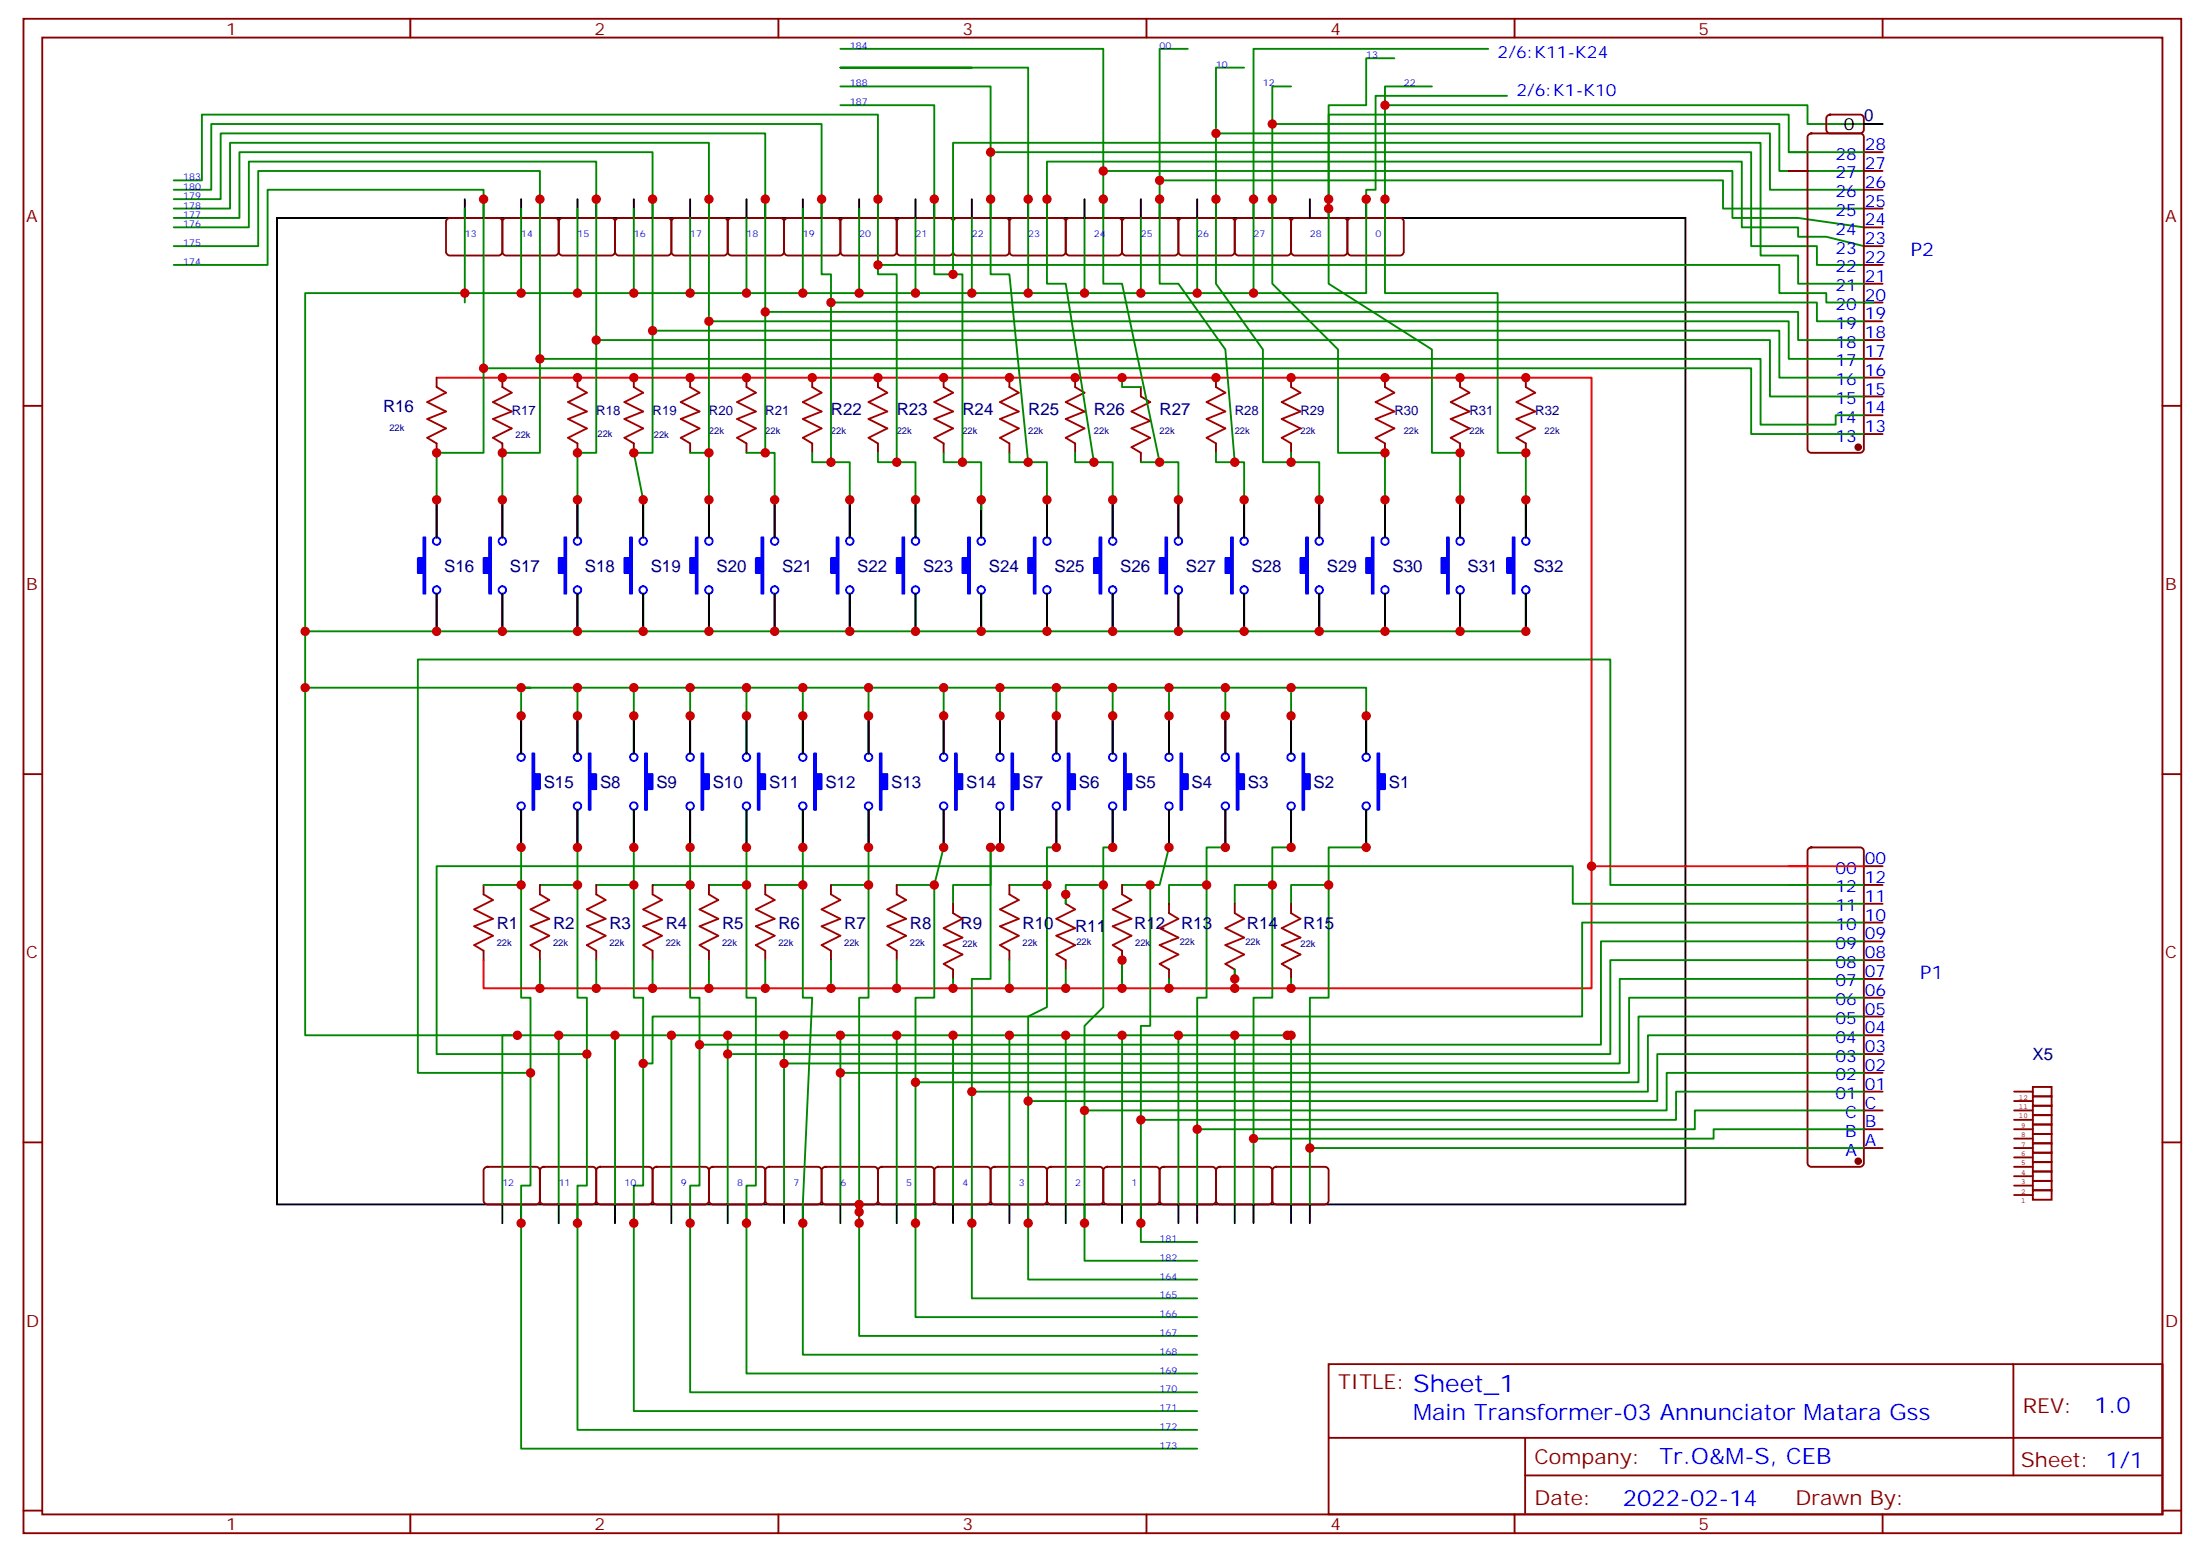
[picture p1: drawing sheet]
<svg xmlns="http://www.w3.org/2000/svg" width="413mm" height="291mm" viewBox="0 0 413 291" stroke-linecap="round" stroke-linejoin="round" font-family="sans-serif">
<g fill="none" stroke="#870000" stroke-width=".35">
<path d="M4.4 3.5h405.4v284.4h-405.4zM7.9 7.1h398.3v277.2h-398.3zM77.1 3.5v3.6M146.2 3.5v3.6M215.4 3.5v3.6M284.5 3.5v3.6M353.7 3.5v3.6M336 32.1h3.5M336 28.6h3.5M339.8 25.3l.5-.3h9.1a.71 .71 0 0 1 .7 .8v58.5a.76 .76 0 0 1-.7 .7h-9.1a.76 .76 0 0 1-.8-.7v-58.5zM343.3 21.7l.5-.2h5.6a.71 .71 0 0 1 .7 .7v2.1a.76 .76 0 0 1-.7 .7h-5.6a.76 .76 0 0 1-.7-.7v-2.1zM350.1 39.2h3.6"/>
<path d="M350.1 35.6h3.6M350.1 32.1h3.6M350.1 28.6h3.6M84 41.1l.5-.2h9.2a.71 .71 0 0 1 .7 .7v5.7a.76 .76 0 0 1-.7 .7h-9.2a.76 .76 0 0 1-.7-.7v-5.7zM94.6 41.1l.5-.2h9.1a.71 .71 0 0 1 .8 .7v5.7a.76 .76 0 0 1-.8 .7h-9.1a.76 .76 0 0 1-.7-.7v-5.7zM105.2 41.1l.5-.2h9.1a.71 .71 0 0 1 .7 .7v5.7a.76 .76 0 0 1-.7 .7h-9.1a.76 .76 0 0 1-.7-.7v-5.7zM115.8 41.1l.4-.2h9.2a.71 .71 0 0 1 .7 .7v5.7a.76 .76 0 0 1-.7 .7h-9.2a.76 .76 0 0 1-.7-.7v-5.7zM126.4 41.1l.4-.2h9.2a.71 .71 0 0 1 .7 .7v5.7a.76 .76 0 0 1-.7 .7h-9.2a.76 .76 0 0 1-.7-.7v-5.7zM136.9 41.1l.5-.2h9.2a.71 .71 0 0 1 .7 .7v5.7a.76 .76 0 0 1-.7 .7h-9.2a.76 .76 0 0 1-.7-.7v-5.7zM147.5 41.1l.5-.2h9.2a.71 .71 0 0 1 .7 .7v5.7a.76 .76 0 0 1-.7 .7h-9.2a.76 .76 0 0 1-.7-.7v-5.7zM158.1 41.1l.5-.2h9.1a.71 .71 0 0 1 .8 .7v5.7a.76 .76 0 0 1-.8 .7h-9.1a.76 .76 0 0 1-.7-.7v-5.7zM168.7 41.1l.5-.2h9.1a.71 .71 0 0 1 .7 .7v5.7a.76 .76 0 0 1-.7 .7h-9.1a.76 .76 0 0 1-.7-.7v-5.7z"/>
<path d="M179.3 41.1l.4-.2h9.2a.71 .71 0 0 1 .7 .7v5.7a.76 .76 0 0 1-.7 .7h-9.2a.76 .76 0 0 1-.7-.7v-5.7zM189.9 41.1l.4-.2h9.2a.71 .71 0 0 1 .7 .7v5.7a.76 .76 0 0 1-.7 .7h-9.2a.76 .76 0 0 1-.7-.7v-5.7zM200.4 41.1l.5-.2h9.2a.71 .71 0 0 1 .7 .7v5.7a.76 .76 0 0 1-.7 .7h-9.2a.76 .76 0 0 1-.7-.7v-5.7zM211 41.1l.5-.2h9.2a.71 .71 0 0 1 .7 .7v5.7a.76 .76 0 0 1-.7 .7h-9.2a.76 .76 0 0 1-.7-.7v-5.7zM221.6 41.1l.5-.2h9.1a.71 .71 0 0 1 .8 .7v5.7a.76 .76 0 0 1-.8 .7h-9.1a.76 .76 0 0 1-.7-.7v-5.7zM232.2 41.1l.5-.2h9.1a.71 .71 0 0 1 .7 .7v5.7a.76 .76 0 0 1-.7 .7h-9.1a.76 .76 0 0 1-.7-.7v-5.7zM242.8 41.1l.4-.2h9.2a.71 .71 0 0 1 .7 .7v5.7a.76 .76 0 0 1-.7 .7h-9.2a.76 .76 0 0 1-.7-.7v-5.7zM253.4 41.1l.4-.2h9.2a.71 .71 0 0 1 .7 .7v5.7a.76 .76 0 0 1-.7 .7h-9.2a.76 .76 0 0 1-.7-.7v-5.7zM350.1 56.8h3.6M350.1 53.3h3.6M350.1 49.7h3.6M350.1 46.2h3.6"/>
<path d="M350.1 42.7h3.6M4.4 76.2h3.5M82 70.9v1.8M94.4 70.9v1.8M108.5 70.9v1.8M119.1 70.9v1.8M129.6 70.9v1.8M140.2 70.9v1.8M152.6 70.9v1.8M164.9 70.9v1.8M177.3 70.9v1.8M189.6 70.9v1.8"/>
<path d="M202 70.9v1.8M214.3 72.7v1.7M228.4 70.9v1.8M242.5 70.9v1.8M260.2 70.9v1.8M274.3 70.9v1.8M286.6 70.9v1.8M350.1 78h3.6M350.1 74.4h3.6M350.1 70.9h3.6M350.1 67.4h3.6M350.1 63.9h3.6"/>
<path d="M350.1 60.3h3.6M406.2 76.2h3.6M82 83.3v1.7M94.4 83.3v1.7M108.5 83.3v1.7M119.1 83.3v1.7M129.6 83.3v1.7M140.2 83.3v1.7M152.6 83.3v1.7M164.9 83.3v1.7M177.3 83.3v1.7M189.6 83.3v1.7"/>
<path d="M202 83.3v1.7M214.3 85v1.8M228.4 83.3v1.7M242.5 83.3v1.7M260.2 83.3v1.7M274.3 83.3v1.7M286.6 83.3v1.7M350.1 81.5h3.6M4.4 145.3h3.5M339.8 159.3l.5-.2h9.1a.71 .71 0 0 1 .7 .7v58.6a.76 .76 0 0 1-.7 .7h-9.1a.76 .76 0 0 1-.8-.7v-58.6zM406.2 145.3h3.6M90.8 166.2v1.7"/>
<path d="M90.8 178.5v1.8M101.4 166.2v1.7M101.4 178.5v1.8M112 166.2v1.7M112 178.5v1.8M122.6 166.2v1.7M122.6 178.5v1.8M133.2 166.2v1.7M133.2 178.5v1.8M143.8 166.2v1.7M143.8 178.5v1.8M156.1 166.2v1.7"/>
<path d="M156.1 178.5v1.8M168.5 166.2v1.7M168.5 178.5v1.8M179 169.7v1.8M189.6 166.2v1.7M189.6 178.5v1.8M200.2 167.9v1.8M210.8 166.2v1.7M210.8 178.5v1.8M219.6 169.7v1.8M232 169.7v1.8M242.5 169.7v1.8"/>
<path d="M336 166.2h3.5M336 162.6h3.5M350.1 176.7h3.6M350.1 173.2h3.6M350.1 169.7h3.6M350.1 166.2h3.6M350.1 162.6h3.6M179 182v1.8M200.2 180.3v1.7M219.6 182v1.8M232 182v1.8M242.5 182v1.8"/>
<path d="M350.1 197.9h3.6M350.1 194.4h3.6M350.1 190.9h3.6M350.1 187.3h3.6M350.1 183.8h3.6M350.1 180.3h3.6M4.4 214.5h3.5M91.1 219.3l.4-.2h9.2a.71 .71 0 0 1 .7 .7v5.6a.76 .76 0 0 1-.7 .7h-9.2a.76 .76 0 0 1-.7-.7v-5.6zM101.7 219.3l.4-.2h9.2a.71 .71 0 0 1 .7 .7v5.6a.76 .76 0 0 1-.7 .7h-9.2a.76 .76 0 0 1-.7-.7v-5.6zM112.2 219.3l.5-.2h9.2a.71 .71 0 0 1 .7 .7v5.6a.76 .76 0 0 1-.7 .7h-9.2a.76 .76 0 0 1-.7-.7v-5.6zM122.8 219.3l.5-.2h9.2a.71 .71 0 0 1 .7 .7v5.6a.76 .76 0 0 1-.7 .7h-9.2a.76 .76 0 0 1-.7-.7v-5.6zM133.4 219.3l.5-.2h9.2a.71 .71 0 0 1 .7 .7v5.6a.76 .76 0 0 1-.7 .7h-9.2a.76 .76 0 0 1-.7-.7v-5.6z"/>
<path d="M144 219.3l.5-.2h9.1a.71 .71 0 0 1 .7 .7v5.6a.76 .76 0 0 1-.7 .7h-9.1a.76 .76 0 0 1-.7-.7v-5.6zM154.6 219.3l.4-.2h9.2a.71 .71 0 0 1 .7 .7v5.6a.76 .76 0 0 1-.7 .7h-9.2a.76 .76 0 0 1-.7-.7v-5.6zM165.2 219.3l.4-.2h9.2a.71 .71 0 0 1 .7 .7v5.6a.76 .76 0 0 1-.7 .7h-9.2a.76 .76 0 0 1-.7-.7v-5.6zM175.7 219.3l.5-.2h9.2a.71 .71 0 0 1 .7 .7v5.6a.76 .76 0 0 1-.7 .7h-9.2a.76 .76 0 0 1-.7-.7v-5.6zM186.3 219.3l.5-.2h9.2a.71 .71 0 0 1 .7 .7v5.6a.76 .76 0 0 1-.7 .7h-9.2a.76 .76 0 0 1-.7-.7v-5.6zM196.9 219.3l.5-.2h9.2a.71 .71 0 0 1 .7 .7v5.6a.76 .76 0 0 1-.7 .7h-9.2a.76 .76 0 0 1-.7-.7v-5.6zM207.5 219.3l.5-.2h9.1a.71 .71 0 0 1 .7 .7v5.6a.76 .76 0 0 1-.7 .7h-9.1a.76 .76 0 0 1-.7-.7v-5.6zM218.1 219.3l.4-.2h9.2a.71 .71 0 0 1 .7 .7v5.6a.76 .76 0 0 1-.7 .7h-9.2a.76 .76 0 0 1-.7-.7v-5.6zM228.7 219.3l.4-.2h9.2a.71 .71 0 0 1 .7 .7v5.6a.76 .76 0 0 1-.7 .7h-9.2a.76 .76 0 0 1-.7-.7v-5.6zM239.2 219.3l.5-.2h9.2a.71 .71 0 0 1 .7 .7v5.6a.76 .76 0 0 1-.7 .7h-9.2a.76 .76 0 0 1-.7-.7v-5.6zM350.1 215.5h3.6M350.1 212h3.6"/>
<path d="M350.1 208.5h3.6M350.1 205h3.6M350.1 201.4h3.6M406.2 214.5h3.6M249.6 256.1h156.6v28.2h-156.6zM378.2 256.1v20.9M249.6 270h156.5M286.5 277h119.6M286.5 270v14.1M4.4 283.6h3.5M77.1 284.3v3.6M146.2 284.3v3.6"/>
<path d="M215.4 284.3v3.6M284.5 284.3v3.6M353.7 284.3v3.6M406.2 283.6h3.6"/>
</g>
<g fill="none" stroke="#000" stroke-width=".35">
<path d="M87.3 37.4v3.5M90.8 37.4v3.5M97.9 37.4v3.5M101.4 37.4v3.5M108.5 37.4v3.5M112 37.4v3.5M119.1 37.4v3.5M122.6 37.4v3.5M129.6 37.4v3.5M133.2 37.4v3.5M140.2 37.4v3.5M143.8 37.4v3.5"/>
<path d="M150.8 37.4v3.5M154.3 37.4v3.5M161.4 37.4v3.5M164.9 37.4v3.5M172 37.4v3.5M175.5 37.4v3.5M182.6 37.4v3.5M186.1 37.4v3.5M193.1 37.4v3.5M196.7 37.4v3.5M203.7 37.4v3.5M207.3 37.4v3.5"/>
<path d="M214.3 37.4v3.5M217.8 37.4v3.5M224.9 37.4v3.5M228.4 37.4v3.5M235.5 37.4v3.5M239 37.4v3.5M246.1 37.4v3.5M249.6 37.4v3.5M256.6 37.4v3.5M260.2 37.4v3.5M350.1 23.3h3.6M52 40.9h264.6v185.2h-264.6z"/>
<path d="M82 93.8v7.1M94.4 93.8v7.1M108.5 93.8v7.1M120.8 93.8v7.1M133.2 93.8v7.1M145.5 93.8v7.1M159.6 93.8v7.1M172 93.8v7.1M184.3 93.8v7.1M196.7 93.8v7.1M209 93.8v7.1M221.4 93.8v7.1"/>
<path d="M233.7 93.8v7.1M247.8 93.8v7.1M260.2 93.8v7.1M274.3 93.8v7.1M286.6 93.8v7.1M82 111.5v7M94.4 111.5v7M108.5 111.5v7M120.8 111.5v7M133.2 111.5v7M145.5 111.5v7M159.6 111.5v7"/>
<path d="M172 111.5v7M184.3 111.5v7M196.7 111.5v7M209 111.5v7M221.4 111.5v7M233.7 111.5v7M247.8 111.5v7M260.2 111.5v7M274.3 111.5v7M286.6 111.5v7M97.9 134.4v7.1M108.5 134.4v7.1"/>
<path d="M119.1 134.4v7.1M129.6 134.4v7.1M140.2 134.4v7.1M150.8 134.4v7.1M163.2 134.4v7.1M177.3 134.4v7.1M187.9 134.4v7.1M198.4 134.4v7.1M209 134.4v7.1M219.6 134.4v7.1M230.2 134.4v7.1M242.5 134.4v7.1"/>
<path d="M256.6 134.4v7.1M97.9 152v7.1M108.5 152v7.1M119.1 152v7.1M129.6 152v7.1M140.2 152v7.1M150.8 152v7.1M163.2 152v7.1M177.3 152v7.1M187.9 152v7.1M198.4 152v7.1M209 152v7.1"/>
<path d="M219.6 152v7.1M230.2 152v7.1M242.5 152v7.1M256.6 152v7.1M94.4 226.1v3.6M97.9 226.1v3.6M105 226.1v3.6M108.5 226.1v3.6M115.5 226.1v3.6M119.1 226.1v3.6M126.1 226.1v3.6M129.6 226.1v3.6"/>
<path d="M136.7 226.1v3.6M140.2 226.1v3.6M147.3 226.1v3.6M150.8 226.1v3.6M157.9 226.1v3.6M161.4 226.1v3.6M168.5 226.1v3.6M172 226.1v3.6M179 226.1v3.6M182.6 226.1v3.6M189.6 226.1v3.6M193.1 226.1v3.6"/>
<path d="M200.2 226.1v3.6M203.7 226.1v3.6M210.8 226.1v3.6M214.3 226.1v3.6M221.4 226.1v3.6M224.9 226.1v3.6M232 226.1v3.6M235.5 226.1v3.6M242.5 226.1v3.6M246.1 226.1v3.6"/>
</g>
<g fill="none" stroke="#850000" stroke-width=".35">
<path d="M378.4 219.1h3.5M378.4 217.3h3.5M378.4 215.5h3.5M378.4 213.8h3.5M378.4 212h3.5M378.4 210.3h3.5M378.4 208.5h3.5M378.4 206.7h3.5M378.4 205h3.5M381.9 220h3.5v1.7h-3.5zM381.9 218.2h3.5v1.8h-3.5zM381.9 216.4h3.5v1.8h-3.5z"/>
<path d="M381.9 214.7h3.5v1.7h-3.5zM381.9 212.9h3.5v1.8h-3.5zM381.9 211.1h3.5v1.8h-3.5zM381.9 209.4h3.5v1.7h-3.5zM381.9 207.6h3.5v1.8h-3.5zM381.9 205.8h3.5v1.8h-3.5zM381.9 204.1h3.5v1.7h-3.5zM378.4 224.4h3.5M378.4 222.6h3.5M378.4 220.8h3.5M381.9 223.5h3.5v1.7h-3.5zM381.9 221.7h3.5v1.8h-3.5z"/>
</g>
<g fill="none" stroke="#008700" stroke-width=".35">
<path d="M157.9 19.8h17.6v31.7h5.3v35.3M157.9 16.2h28.2v12.4M157.9 9.2h49.4v22.9M182.6 12.7h-24.7h35.2v42.3M223.1 9.2h-5.3v24.7M233.7 12.7h-5.3v12.3M242.5 16.2h-3.5v7.1M261.9 10.9h-5.3v8.9h-7v33.5l19.4 12.3v19.4h5.3v8.8M269 16.2h-8.8v3.6M279.6 9.2h-44.1v45.8M283.1 18h-24.7v17.6h-1.8v19.4h-199.3v139.4h39.9M32.6 39.2h10.6v-12.4h90v58.2"/>
<path d="M32.6 37.4h8.9v-12.4h102.3v60M32.6 35.6h7.1v-12.3h114.6v28.2h1.8v35.3M32.6 33.9h5.3v-12.4h127v30h3.6v35.3M87.3 39.2v17.6M97.9 39.2v15.8M108.5 39.2v15.8M119.1 39.2v15.8M150.8 39.2v15.8M161.4 39.2v15.8M350.1 39.2h-26.4v-5.3h-105.9v19.4h3.6l8.8 12.3 1.8 21.2M350.1 35.6h-17.6v-10.6h-104.1v28.3l8.8 12.3v21.2h5.3M350.1 32.1h-15.8v-8.8h-95.3v30l12.4 12.3v19.4h8.8v8.8"/>
<path d="M350.1 28.6h-14.1v-7.1h-86.4v17.7M353.7 23.3h-14.2v-3.5h-79.3v35.2h21.1v30h5.3v8.8M32.6 49.7h17.7v-14.1h40.5v49.4h-8.8v8.8M32.6 46.2h15.9v-14.1h52.9v52.9h-7v8.8M32.6 42.7h14.1v-12.4h65.3v54.7h-3.5v8.8M32.6 40.9h12.4v-12.3h77.6v56.4h-3.5l1.7 8.8M129.6 40.9v14.1M140.2 40.9v14.1M143.8 58.6h194v5.3h12.3M156.1 56.8h185.2v3.5h8.8M164.9 49.7h169.4v5.3h8.8v1.8h8.8M172 40.9v14.1"/>
<path d="M179 51.5v-24.7h151.7v21.2h7.1v5.3h12.3M182.6 40.9v14.1M203.7 40.9v14.1M214.3 40.9v14.1M224.9 40.9v14.1M350.1 49.7h-8.8v-3.5h-12.3v-17.6h-142.9v22.9h3.5l3.5 35.3M350.1 46.2l-7-1.7h-5.3v-1.8h-10.6v-12.4h-130.5v23h3.5l5.3 33.5M350.1 42.7l-12.3-1.8h-12.4v-8.8h-118.1v21.2h3.5l7 33.5M90.8 69.1h238.2v12.4h21.1M101.4 67.4h229.3v12.3h14.1v-1.7h5.3M112 63.9h220.5v10.5h17.6M122.6 62.1h211.7v8.8h15.8"/>
<path d="M133.2 60.3h202.8v7.1h14.1M210.8 70.9v1.8h3.5M129.6 85h3.6v8.8M140.2 85h5.3v8.8M152.6 85v1.8h7v7M164.9 85v1.8h7.1v7M177.3 85v1.8h7v8.8M189.6 85v1.8h7.1v7M202 85v1.8h7v7M214.3 86.8h7.1v7M228.4 85v1.8h5.3v7M242.5 85v1.8h5.3v7"/>
<path d="M57.3 118.5h229.3M57.3 129.1h40.6v5.3M99.7 129.1h-1.8h158.7v5.3M108.5 129.1v5.3M119.1 129.1v5.3M129.6 129.1v5.3M140.2 129.1v5.3M150.8 129.1v5.3M163.2 129.1v5.3M177.3 129.1v5.3M187.9 129.1v5.3M198.4 129.1v5.3"/>
<path d="M209 129.1v5.3M219.6 129.1v5.3M230.2 129.1v5.3M242.5 129.1v5.3M97.9 159.1v7.1h-7.1M108.5 159.1v7.1h-7.1M119.1 159.1v7.1h-7.1M129.6 159.1v7.1h-7M140.2 159.1v7.1h-7M150.8 159.1v7.1h-7M163.2 159.1v7.1h-7.1M177.3 159.1l-1.8 7.1h-7"/>
<path d="M186.1 159.1v24.7h-3.5v60h42.3M187.9 159.1h-1.8v7.1h-7.1v3.5M198.4 159.1h-1.7v7.1h-7.1M209 159.1h-1.7v7.1h-7.1v3.5M219.6 159.1l-1.8 7.1h-7M230.2 159.1h-3.5v7.1h-7.1v3.5M242.5 159.1h-3.5v7.1h-7v3.5M256.6 159.1h-7v7.1h-7.1v3.5M97.9 166.2v21.1h1.8v35.3h-1.8v49.4h127M108.5 166.2v21.1h1.7v35.3h-1.7v45.9h116.4M119.1 166.2v21.1h1.7v35.3h-1.7v42.3h105.8M129.6 166.2v21.1h1.8v35.3h-1.8v38.8h95.3"/>
<path d="M140.2 166.2v21.1h1.8v35.3h-1.8v35.3h84.7M150.8 166.2v21.1h1.8l-1.8 38.8v28.3h74.1M163.2 166.2v21.1h-1.8v40.2M175.5 166.2v21.1h-3.5v60h52.9M196.7 166.2v22.9l-3.6 1.8v49.3h31.8M207.3 166.2v22.9l-3.6 3.5v44.1h21.2M216.1 166.2v26.4h-1.8v40.6h10.6M226.7 166.2v21.1h-1.8v38.8M239 166.2v21.1h-3.5v38.8M249.6 166.2v21.1h-3.5v38.8M350.1 176.7h-49.4v19.4h-169.3M350.1 173.2h-52.9v17.7h-174.6v8.8h-1.8"/>
<path d="M350.1 169.7h-54.6v-7.1h-213.5v35.3h28.2M350.1 166.2h-47.6v-42.4h-224v77.6h21.2M101.4 180.3v5.3M105 194.4v31.7M112 180.3v5.3M115.5 194.4v31.7M122.6 180.3v5.3M126.1 194.4v31.7M133.2 180.3v5.3M136.7 194.4v31.7M143.8 180.3v5.3M147.3 194.4v31.7"/>
<path d="M156.1 180.3v5.3M157.9 194.4v31.7M168.5 180.3v5.3M168.5 194.4v31.7M179 183.8v1.8M179 194.4v31.7M189.6 180.3v5.3M189.6 194.4v31.7M200.2 182v3.6M200.2 194.4v31.7M210.8 183.8v1.8v-5.3v5.3M210.8 194.4v31.7"/>
<path d="M219.6 183.8v1.8M221.4 194.4v31.7M232 182v3.6M232 194.4v31.7M241.8 194.4h.7M242.5 183.8v1.8M350.1 197.9h-38.8v8.8h-118.2M350.1 194.4h-40.5v10.6h-127M350.1 190.9h-42.3v12.3h-135.8M350.1 187.3h-44.1v14.1h-148.1M350.1 183.8h-45.8v15.9h-157M350.1 180.3h-47.6v17.6h-165.8"/>
<path d="M246.1 215.5h104M350.1 212h-28.2v1.8h-86.4M350.1 208.5h-31.7v3.5h-93.5M350.1 205h-35.2v5.3h-100.6M350.1 201.4h-37v7.1h-109.4M94.4 226.1v-31.7h148.1v31.7M161.4 226.1v24.7h63.5"/>
</g>
<g fill="#00f" stroke="#00f" stroke-width=".35">
<path d="M258.8 141.5h.3v3.8h1.1v2.9h-1.1v3.8h-.3z"/>
<path d="M244.7 141.5h.3v3.8h1.1v2.9h-1.1v3.8h-.3z"/>
<path d="M232.3 141.5h.4v3.8h1v2.9h-1v3.8h-.4z"/>
<path d="M221.7 141.5h.4v3.8h1v2.9h-1v3.8h-.4z"/>
<path d="M211.1 141.5h.4v3.8h1v2.9h-1v3.8h-.4z"/>
<path d="M200.6 141.5h.3v3.8h1.1v2.9h-1.1v3.8h-.3z"/>
<path d="M190 141.5h.3v3.8h1.1v2.9h-1.1v3.8h-.3z"/>
<path d="M110.6 141.5h.3v3.8h1.1v2.9h-1.1v3.8h-.3z"/>
<path d="M121.2 141.5h.3v3.8h1.1v2.9h-1.1v3.8h-.3z"/>
<path d="M131.8 141.5h.3v3.8h1.1v2.9h-1.1v3.8h-.3z"/>
<path d="M142.3 141.5h.4v3.8h1.1v2.9h-1.1v3.8h-.4z"/>
<path d="M152.9 141.5h.4v3.8h1v2.9h-1v3.8h-.4z"/>
<path d="M165.3 141.5h.3v3.8h1.1v2.9h-1.1v3.8h-.3z"/>
<path d="M179.4 141.5h.3v3.8h1.1v2.9h-1.1v3.8h-.3z"/>
<path d="M100 141.5h.4v3.8h1v2.9h-1v3.8h-.4z"/>
<path d="M106 100.9h.4v10.6h-.4v-3.9h-1v-2.8h1z"/>
<path d="M79.6 100.9h.3v10.6h-.3v-3.9h-1.1v-2.8h1.1z"/>
<path d="M91.9 100.9h.4v10.6h-.4v-3.9h-1.1v-2.8h1.1z"/>
<path d="M118.4 100.9h.3v10.6h-.3v-3.9h-1.1v-2.8h1.1z"/>
<path d="M130.7 100.9h.4v10.6h-.4v-3.9h-1.1v-2.8h1.1z"/>
<path d="M143.1 100.9h.3v10.6h-.3v-3.9h-1.1v-2.8h1.1z"/>
<path d="M157.2 100.9h.3v10.6h-.3v-3.9h-1.1v-2.8h1.1z"/>
<path d="M169.5 100.9h.4v10.6h-.4v-3.9h-1v-2.8h1z"/>
<path d="M181.9 100.9h.3v10.6h-.3v-3.9h-1.1v-2.8h1.1z"/>
<path d="M194.2 100.9h.4v10.6h-.4v-3.9h-1.1v-2.8h1.1z"/>
<path d="M206.6 100.9h.3v10.6h-.3v-3.9h-1.1v-2.8h1.1z"/>
<path d="M218.9 100.9h.4v10.6h-.4v-3.9h-1.1v-2.8h1.1z"/>
<path d="M231.2 100.9h.4v10.6h-.4v-3.9h-1v-2.8h1z"/>
<path d="M245.4 100.9h.3v10.6h-.3v-3.9h-1.1v-2.8h1.1z"/>
<path d="M257.7 100.9h.4v10.6h-.4v-3.9h-1.1v-2.8h1.1z"/>
<path d="M271.8 100.9h.4v10.6h-.4v-3.9h-1v-2.8h1z"/>
<path d="M284.2 100.9h.3v10.6h-.3v-3.9h-1.1v-2.8h1.1z"/>
</g>
<g fill="none" stroke="#00f" stroke-width=".35">
<path d="M82 110.1a.71 .71 0 0 0-.6 .9 .71 .71 0 0 0 1.1 .3 .71 .71 0 0 0-.2-1.2h-.3M82 100.9a.71 .71 0 0 0-.6 1 .71 .71 0 0 0 1.1 .2 .71 .71 0 0 0-.2-1.1l-.3-.1M94.4 110.1a.71 .71 0 0 0-.7 .9 .71 .71 0 0 0 1.2 .3 .71 .71 0 0 0-.3-1.2h-.2M94.4 100.9a.71 .71 0 0 0-.7 1 .71 .71 0 0 0 1.2 .2 .71 .71 0 0 0-.3-1.1l-.2-.1M274.3 110.1a.71 .71 0 0 0-.7 .9 .71 .71 0 0 0 1.2 .3 .71 .71 0 0 0-.2-1.2h-.3M274.3 100.9a.71 .71 0 0 0-.7 1 .71 .71 0 0 0 1.2 .2 .71 .71 0 0 0-.2-1.1l-.3-.1M97.9 142.9a.71 .71 0 0 1-.7-1 .71 .71 0 0 1 1.2-.2 .71 .71 0 0 1-.2 1.1l-.3 .1M97.9 152a.71 .71 0 0 1-.7-.9 .71 .71 0 0 1 1.2-.3 .71 .71 0 0 1-.2 1.2h-.3M129.6 142.9a.71 .71 0 0 1-.6-1 .71 .71 0 0 1 1.1-.2 .71 .71 0 0 1-.2 1.1l-.3 .1M129.6 152a.71 .71 0 0 1-.6-.9 .71 .71 0 0 1 1.1-.3 .71 .71 0 0 1-.2 1.2h-.3M177.3 142.9a.71 .71 0 0 1-.7-1 .71 .71 0 0 1 1.2-.2 .71 .71 0 0 1-.3 1.1l-.2 .1M177.3 152a.71 .71 0 0 1-.7-.9 .71 .71 0 0 1 1.2-.3 .71 .71 0 0 1-.3 1.2h-.2"/>
<circle cx="108.5" cy="101.6" r=".71"/>
<circle cx="108.5" cy="110.8" r=".71"/>
<circle cx="120.8" cy="101.6" r=".71"/>
<circle cx="120.8" cy="110.8" r=".71"/>
<circle cx="133.2" cy="101.6" r=".71"/>
<circle cx="133.2" cy="110.8" r=".71"/>
<circle cx="145.5" cy="101.6" r=".71"/>
<circle cx="145.5" cy="110.8" r=".71"/>
<circle cx="159.6" cy="101.6" r=".71"/>
<circle cx="159.6" cy="110.8" r=".71"/>
<circle cx="172" cy="101.6" r=".71"/>
<circle cx="172" cy="110.8" r=".71"/>
<circle cx="184.3" cy="101.6" r=".71"/>
<circle cx="184.3" cy="110.8" r=".71"/>
<circle cx="196.7" cy="101.6" r=".71"/>
<circle cx="196.7" cy="110.8" r=".71"/>
<circle cx="209" cy="101.6" r=".71"/>
<circle cx="209" cy="110.8" r=".71"/>
<circle cx="221.4" cy="101.6" r=".71"/>
<circle cx="221.4" cy="110.8" r=".71"/>
<circle cx="233.7" cy="101.6" r=".71"/>
<circle cx="233.7" cy="110.8" r=".71"/>
<circle cx="247.8" cy="101.6" r=".71"/>
<circle cx="247.8" cy="110.8" r=".71"/>
<circle cx="260.2" cy="101.6" r=".71"/>
<circle cx="260.2" cy="110.8" r=".71"/>
<circle cx="286.6" cy="101.6" r=".71"/>
<circle cx="286.6" cy="110.8" r=".71"/>
<circle cx="108.5" cy="142.2" r=".71"/>
<circle cx="108.5" cy="151.3" r=".71"/>
<circle cx="119.1" cy="151.3" r=".71"/>
<circle cx="119.1" cy="142.2" r=".71"/>
<circle cx="140.2" cy="151.3" r=".71"/>
<circle cx="140.2" cy="142.2" r=".71"/>
<circle cx="150.8" cy="151.3" r=".71"/>
<circle cx="150.8" cy="142.2" r=".71"/>
<circle cx="163.2" cy="151.3" r=".71"/>
<circle cx="163.2" cy="142.2" r=".71"/>
<circle cx="187.9" cy="151.3" r=".71"/>
<circle cx="187.9" cy="142.2" r=".71"/>
<circle cx="198.4" cy="151.3" r=".71"/>
<circle cx="198.4" cy="142.2" r=".71"/>
<circle cx="209" cy="151.3" r=".71"/>
<circle cx="209" cy="142.2" r=".71"/>
<circle cx="219.6" cy="142.2" r=".71"/>
<circle cx="219.6" cy="151.3" r=".71"/>
<circle cx="230.2" cy="151.3" r=".71"/>
<circle cx="230.2" cy="142.2" r=".71"/>
<circle cx="242.5" cy="142.2" r=".71"/>
<circle cx="242.5" cy="151.3" r=".71"/>
<circle cx="256.6" cy="142.2" r=".71"/>
<circle cx="256.6" cy="151.3" r=".71"/>
</g>
<g fill="none" stroke="#a10000" stroke-width=".35">
<path d="M82 72.7l1.8 1-3.5 1.8 3.5 1.8-3.5 1.4 3.5 1.7-3.5 1.8 1.7 1.1M94.4 72.7l1.7 1-3.5 1.8 3.5 1.8-3.5 1.4 3.5 1.7-3.5 1.8 1.8 1.1M108.5 72.7l1.7 1-3.5 1.8 3.5 1.8-3.5 1.4 3.5 1.7-3.5 1.8 1.8 1.1M119.1 72.7l1.7 1-3.5 1.8 3.5 1.8-3.5 1.4 3.5 1.7-3.5 1.8 1.8 1.1M129.6 72.7l1.8 1-3.5 1.8 3.5 1.8-3.5 1.4 3.5 1.7-3.5 1.8 1.7 1.1M140.2 72.7l1.8 1-3.5 1.8 3.5 1.8-3.5 1.4 3.5 1.7-3.5 1.8 1.7 1.1M152.6 72.7l1.7 1-3.5 1.8 3.5 1.8-3.5 1.4 3.5 1.7-3.5 1.8 1.8 1.1M164.9 72.7l1.8 1-3.5 1.8 3.5 1.8-3.5 1.4 3.5 1.7-3.5 1.8 1.7 1.1M177.3 72.7l1.7 1-3.5 1.8 3.5 1.8-3.5 1.4 3.5 1.7-3.5 1.8 1.8 1.1M189.6 72.7l1.8 1-3.5 1.8 3.5 1.8-3.5 1.4 3.5 1.7-3.5 1.8 1.7 1.1M202 72.7l1.7 1-3.5 1.8 3.5 1.8-3.5 1.4 3.5 1.7-3.5 1.8 1.8 1.1M214.3 74.4l1.8 1.1-3.6 1.8 3.6 1.7-3.6 1.4 3.6 1.8-3.6 1.8 1.8 1"/>
<path d="M228.4 72.7l1.8 1-3.5 1.8 3.5 1.8-3.5 1.4 3.5 1.7-3.5 1.8 1.7 1.1M242.5 72.7l1.8 1-3.5 1.8 3.5 1.8-3.5 1.4 3.5 1.7-3.5 1.8 1.7 1.1M260.2 72.7l1.7 1-3.5 1.8 3.5 1.8-3.5 1.4 3.5 1.7-3.5 1.8 1.8 1.1M274.3 72.7l1.7 1-3.5 1.8 3.5 1.8-3.5 1.4 3.5 1.7-3.5 1.8 1.8 1.1M286.6 72.7l1.8 1-3.5 1.8 3.5 1.8-3.5 1.4 3.5 1.7-3.5 1.8 1.7 1.1M90.8 167.9l1.8 1.1-3.5 1.7 3.5 1.8-3.5 1.4 3.5 1.8-3.5 1.7 1.7 1.1M101.4 167.9l1.8 1.1-3.5 1.7 3.5 1.8-3.5 1.4 3.5 1.8-3.5 1.7 1.7 1.1M112 167.9l1.8 1.1-3.6 1.7 3.6 1.8-3.6 1.4 3.6 1.8-3.6 1.7 1.8 1.1M122.6 167.9l1.8 1.1-3.6 1.7 3.6 1.8-3.6 1.4 3.6 1.8-3.6 1.7 1.8 1.1M133.2 167.9l1.7 1.1-3.5 1.7 3.5 1.8-3.5 1.4 3.5 1.8-3.5 1.7 1.8 1.1M143.8 167.9l1.7 1.1-3.5 1.7 3.5 1.8-3.5 1.4 3.5 1.8-3.5 1.7 1.8 1.1M156.1 167.9l1.8 1.1-3.6 1.7 3.6 1.8-3.6 1.4 3.6 1.8-3.6 1.7 1.8 1.1"/>
<path d="M168.5 167.9l1.7 1.1-3.5 1.7 3.5 1.8-3.5 1.4 3.5 1.8-3.5 1.7 1.8 1.1M179 171.5l1.8 1-3.5 1.8 3.5 1.7-3.5 1.4 3.5 1.8-3.5 1.8 1.7 1M189.6 167.9l1.8 1.1-3.5 1.7 3.5 1.8-3.5 1.4 3.5 1.8-3.5 1.7 1.7 1.1M200.2 169.7l1.8 1-3.6 1.8 3.6 1.8-3.6 1.4 3.6 1.7-3.6 1.8 1.8 1.1M210.8 167.9l1.7 1.1-3.5 1.7 3.5 1.8-3.5 1.4 3.5 1.8-3.5 1.7 1.8 1.1M219.6 171.5l1.8 1-3.6 1.8 3.6 1.7-3.6 1.4 3.6 1.8-3.6 1.8 1.8 1M232 171.5l1.7 1-3.5 1.8 3.5 1.7-3.5 1.4 3.5 1.8-3.5 1.8 1.8 1M242.5 171.5l1.8 1-3.5 1.8 3.5 1.7-3.5 1.4 3.5 1.8-3.5 1.8 1.7 1"/>
</g>
<path d="M82 70.9h217v114.7h-208.2v-5.3M299 162.6h51.1" fill="none" stroke="#f00" stroke-width=".35"/>
<g fill="#870000" stroke="#870000" stroke-width=".35">
<circle cx="349.1" cy="218" r=".53"/>
<circle cx="349.1" cy="84" r=".53"/>
</g>
<g fill="#c00">
<circle cx="256.6" cy="134.4" r=".88"/>
<circle cx="242.5" cy="134.4" r=".88"/>
<circle cx="230.2" cy="134.4" r=".88"/>
<circle cx="219.6" cy="134.4" r=".88"/>
<circle cx="209" cy="134.4" r=".88"/>
<circle cx="198.4" cy="134.4" r=".88"/>
<circle cx="187.9" cy="134.4" r=".88"/>
<circle cx="177.3" cy="134.4" r=".88"/>
<circle cx="163.2" cy="134.4" r=".88"/>
<circle cx="150.8" cy="134.4" r=".88"/>
<circle cx="140.2" cy="134.4" r=".88"/>
<circle cx="129.6" cy="134.4" r=".88"/>
<circle cx="119.1" cy="134.4" r=".88"/>
<circle cx="108.5" cy="134.4" r=".88"/>
<circle cx="97.9" cy="134.4" r=".88"/>
<circle cx="232" cy="194.4" r=".88"/>
<circle cx="221.4" cy="194.4" r=".88"/>
<circle cx="210.8" cy="194.4" r=".88"/>
<circle cx="200.2" cy="194.4" r=".88"/>
<circle cx="189.6" cy="194.4" r=".88"/>
<circle cx="179" cy="194.4" r=".88"/>
<circle cx="168.5" cy="194.4" r=".88"/>
<circle cx="157.9" cy="194.4" r=".88"/>
<circle cx="147.3" cy="194.4" r=".88"/>
<circle cx="136.7" cy="194.4" r=".88"/>
<circle cx="126.1" cy="194.4" r=".88"/>
<circle cx="115.5" cy="194.4" r=".88"/>
<circle cx="105" cy="194.4" r=".88"/>
<circle cx="97.2" cy="194.4" r=".88"/>
<circle cx="97.9" cy="129.1" r=".88"/>
<circle cx="108.5" cy="129.1" r=".88"/>
<circle cx="119.1" cy="129.1" r=".88"/>
<circle cx="129.6" cy="129.1" r=".88"/>
<circle cx="140.2" cy="129.1" r=".88"/>
<circle cx="150.8" cy="129.1" r=".88"/>
<circle cx="163.2" cy="129.1" r=".88"/>
<circle cx="177.3" cy="129.1" r=".88"/>
<circle cx="187.9" cy="129.1" r=".88"/>
<circle cx="198.4" cy="129.1" r=".88"/>
<circle cx="209" cy="129.1" r=".88"/>
<circle cx="219.6" cy="129.1" r=".88"/>
<circle cx="230.2" cy="129.1" r=".88"/>
<circle cx="242.5" cy="129.1" r=".88"/>
<circle cx="235.5" cy="55" r=".88"/>
<circle cx="224.9" cy="55" r=".88"/>
<circle cx="214.3" cy="55" r=".88"/>
<circle cx="203.7" cy="55" r=".88"/>
<circle cx="193.1" cy="55" r=".88"/>
<circle cx="182.6" cy="55" r=".88"/>
<circle cx="172" cy="55" r=".88"/>
<circle cx="161.4" cy="55" r=".88"/>
<circle cx="150.8" cy="55" r=".88"/>
<circle cx="140.2" cy="55" r=".88"/>
<circle cx="129.6" cy="55" r=".88"/>
<circle cx="119.1" cy="55" r=".88"/>
<circle cx="108.5" cy="55" r=".88"/>
<circle cx="97.9" cy="55" r=".88"/>
<circle cx="87.3" cy="55" r=".88"/>
<circle cx="82" cy="118.5" r=".88"/>
<circle cx="286.6" cy="118.5" r=".88"/>
<circle cx="108.5" cy="118.5" r=".88"/>
<circle cx="94.4" cy="118.5" r=".88"/>
<circle cx="120.8" cy="118.5" r=".88"/>
<circle cx="133.2" cy="118.5" r=".88"/>
<circle cx="145.5" cy="118.5" r=".88"/>
<circle cx="159.6" cy="118.5" r=".88"/>
<circle cx="172" cy="118.5" r=".88"/>
<circle cx="184.3" cy="118.5" r=".88"/>
<circle cx="196.7" cy="118.5" r=".88"/>
<circle cx="209" cy="118.5" r=".88"/>
<circle cx="221.4" cy="118.5" r=".88"/>
<circle cx="233.7" cy="118.5" r=".88"/>
<circle cx="247.8" cy="118.5" r=".88"/>
<circle cx="260.2" cy="118.5" r=".88"/>
<circle cx="274.3" cy="118.5" r=".88"/>
<circle cx="57.3" cy="118.5" r=".88"/>
<circle cx="57.3" cy="129.1" r=".88"/>
<circle cx="97.9" cy="159.1" r=".88"/>
<circle cx="97.9" cy="166.2" r=".88"/>
<circle cx="108.5" cy="159.1" r=".88"/>
<circle cx="108.5" cy="166.2" r=".88"/>
<circle cx="119.1" cy="159.1" r=".88"/>
<circle cx="119.1" cy="166.2" r=".88"/>
<circle cx="129.6" cy="159.1" r=".88"/>
<circle cx="129.6" cy="166.2" r=".88"/>
<circle cx="140.2" cy="159.1" r=".88"/>
<circle cx="140.2" cy="166.2" r=".88"/>
<circle cx="150.8" cy="159.1" r=".88"/>
<circle cx="150.8" cy="166.2" r=".88"/>
<circle cx="163.2" cy="159.1" r=".88"/>
<circle cx="163.2" cy="166.2" r=".88"/>
<circle cx="175.5" cy="166.2" r=".88"/>
<circle cx="242.5" cy="194.4" r=".88"/>
<circle cx="177.3" cy="159.1" r=".88"/>
<circle cx="187.9" cy="159.1" r=".88"/>
<circle cx="198.4" cy="159.1" r=".88"/>
<circle cx="209" cy="159.1" r=".88"/>
<circle cx="196.7" cy="166.2" r=".88"/>
<circle cx="207.3" cy="166.2" r=".88"/>
<circle cx="210.8" cy="180.3" r=".88"/>
<circle cx="216.1" cy="166.2" r=".88"/>
<circle cx="219.6" cy="159.1" r=".88"/>
<circle cx="226.7" cy="166.2" r=".88"/>
<circle cx="230.2" cy="159.1" r=".88"/>
<circle cx="242.5" cy="159.1" r=".88"/>
<circle cx="239" cy="166.2" r=".88"/>
<circle cx="232" cy="183.8" r=".88"/>
<circle cx="200.2" cy="167.9" r=".88"/>
<circle cx="249.6" cy="166.2" r=".88"/>
<circle cx="256.6" cy="159.1" r=".88"/>
<circle cx="101.4" cy="185.6" r=".88"/>
<circle cx="112" cy="185.6" r=".88"/>
<circle cx="122.6" cy="185.6" r=".88"/>
<circle cx="133.2" cy="185.6" r=".88"/>
<circle cx="143.8" cy="185.6" r=".88"/>
<circle cx="156.1" cy="185.6" r=".88"/>
<circle cx="168.5" cy="185.6" r=".88"/>
<circle cx="179" cy="185.6" r=".88"/>
<circle cx="189.6" cy="185.6" r=".88"/>
<circle cx="200.2" cy="185.6" r=".88"/>
<circle cx="210.8" cy="185.6" r=".88"/>
<circle cx="232" cy="185.6" r=".88"/>
<circle cx="219.6" cy="185.6" r=".88"/>
<circle cx="242.5" cy="185.6" r=".88"/>
<circle cx="241.8" cy="194.4" r=".88"/>
<circle cx="82" cy="93.8" r=".88"/>
<circle cx="82" cy="85" r=".88"/>
<circle cx="94.4" cy="93.8" r=".88"/>
<circle cx="94.4" cy="85" r=".88"/>
<circle cx="108.5" cy="93.8" r=".88"/>
<circle cx="108.5" cy="85" r=".88"/>
<circle cx="120.8" cy="93.8" r=".88"/>
<circle cx="119.1" cy="85" r=".88"/>
<circle cx="133.2" cy="93.8" r=".88"/>
<circle cx="133.2" cy="85" r=".88"/>
<circle cx="145.5" cy="93.8" r=".88"/>
<circle cx="143.8" cy="85" r=".88"/>
<circle cx="159.6" cy="93.8" r=".88"/>
<circle cx="156.1" cy="86.8" r=".88"/>
<circle cx="172" cy="93.8" r=".88"/>
<circle cx="168.5" cy="86.8" r=".88"/>
<circle cx="184.3" cy="93.8" r=".88"/>
<circle cx="180.8" cy="86.8" r=".88"/>
<circle cx="196.7" cy="93.8" r=".88"/>
<circle cx="193.1" cy="86.8" r=".88"/>
<circle cx="209" cy="93.8" r=".88"/>
<circle cx="205.5" cy="86.8" r=".88"/>
<circle cx="221.4" cy="93.8" r=".88"/>
<circle cx="217.8" cy="86.8" r=".88"/>
<circle cx="233.7" cy="93.8" r=".88"/>
<circle cx="232" cy="86.8" r=".88"/>
<circle cx="247.8" cy="93.8" r=".88"/>
<circle cx="242.5" cy="86.8" r=".88"/>
<circle cx="260.2" cy="93.8" r=".88"/>
<circle cx="260.2" cy="85" r=".88"/>
<circle cx="274.3" cy="93.8" r=".88"/>
<circle cx="274.3" cy="85" r=".88"/>
<circle cx="286.6" cy="93.8" r=".88"/>
<circle cx="286.6" cy="85" r=".88"/>
<circle cx="94.4" cy="70.9" r=".88"/>
<circle cx="108.5" cy="70.9" r=".88"/>
<circle cx="119.1" cy="70.9" r=".88"/>
<circle cx="129.6" cy="70.9" r=".88"/>
<circle cx="140.2" cy="70.9" r=".88"/>
<circle cx="152.6" cy="70.9" r=".88"/>
<circle cx="164.9" cy="70.9" r=".88"/>
<circle cx="177.3" cy="70.9" r=".88"/>
<circle cx="189.6" cy="70.9" r=".88"/>
<circle cx="202" cy="70.9" r=".88"/>
<circle cx="228.4" cy="70.9" r=".88"/>
<circle cx="242.5" cy="70.9" r=".88"/>
<circle cx="260.2" cy="70.9" r=".88"/>
<circle cx="274.3" cy="70.9" r=".88"/>
<circle cx="286.6" cy="70.9" r=".88"/>
<circle cx="246.1" cy="215.5" r=".88"/>
<circle cx="235.5" cy="213.8" r=".88"/>
<circle cx="224.9" cy="212" r=".88"/>
<circle cx="214.3" cy="210.3" r=".88"/>
<circle cx="203.7" cy="208.5" r=".88"/>
<circle cx="193.1" cy="206.7" r=".88"/>
<circle cx="182.6" cy="205" r=".88"/>
<circle cx="172" cy="203.2" r=".88"/>
<circle cx="157.9" cy="201.4" r=".88"/>
<circle cx="147.3" cy="199.7" r=".88"/>
<circle cx="136.7" cy="197.9" r=".88"/>
<circle cx="131.4" cy="196.1" r=".88"/>
<circle cx="120.8" cy="199.7" r=".88"/>
<circle cx="99.7" cy="201.4" r=".88"/>
<circle cx="110.2" cy="197.9" r=".88"/>
<circle cx="186.1" cy="159.1" r=".88"/>
<circle cx="90.8" cy="69.1" r=".88"/>
<circle cx="101.4" cy="67.4" r=".88"/>
<circle cx="112" cy="63.9" r=".88"/>
<circle cx="122.6" cy="62.1" r=".88"/>
<circle cx="133.2" cy="60.3" r=".88"/>
<circle cx="143.8" cy="58.6" r=".88"/>
<circle cx="210.8" cy="70.9" r=".88"/>
<circle cx="156.1" cy="56.8" r=".88"/>
<circle cx="164.9" cy="49.7" r=".88"/>
<circle cx="179" cy="51.5" r=".88"/>
<circle cx="186.1" cy="37.4" r=".88"/>
<circle cx="196.7" cy="37.4" r=".88"/>
<circle cx="207.3" cy="37.4" r=".88"/>
<circle cx="217.8" cy="37.4" r=".88"/>
<circle cx="228.4" cy="37.4" r=".88"/>
<circle cx="239" cy="37.4" r=".88"/>
<circle cx="249.6" cy="37.4" r=".88"/>
<circle cx="260.2" cy="37.4" r=".88"/>
<circle cx="214.3" cy="229.7" r=".88"/>
<circle cx="203.7" cy="229.7" r=".88"/>
<circle cx="193.1" cy="229.7" r=".88"/>
<circle cx="182.6" cy="229.7" r=".88"/>
<circle cx="172" cy="229.7" r=".88"/>
<circle cx="161.4" cy="229.7" r=".88"/>
<circle cx="150.8" cy="229.7" r=".88"/>
<circle cx="140.2" cy="229.7" r=".88"/>
<circle cx="129.6" cy="229.7" r=".88"/>
<circle cx="119.1" cy="229.7" r=".88"/>
<circle cx="108.5" cy="229.7" r=".88"/>
<circle cx="97.9" cy="229.7" r=".88"/>
<circle cx="90.8" cy="37.4" r=".88"/>
<circle cx="101.4" cy="37.4" r=".88"/>
<circle cx="112" cy="37.4" r=".88"/>
<circle cx="122.6" cy="37.4" r=".88"/>
<circle cx="133.2" cy="37.4" r=".88"/>
<circle cx="143.8" cy="37.4" r=".88"/>
<circle cx="154.3" cy="37.4" r=".88"/>
<circle cx="164.9" cy="37.4" r=".88"/>
<circle cx="175.5" cy="37.4" r=".88"/>
<circle cx="193.1" cy="37.4" r=".88"/>
<circle cx="186.1" cy="28.6" r=".88"/>
<circle cx="207.3" cy="32.1" r=".88"/>
<circle cx="217.8" cy="33.9" r=".88"/>
<circle cx="228.4" cy="25" r=".88"/>
<circle cx="239" cy="23.3" r=".88"/>
<circle cx="249.6" cy="39.2" r=".88"/>
<circle cx="260.2" cy="19.8" r=".88"/>
<circle cx="161.4" cy="227.5" r=".88"/>
<circle cx="161.4" cy="226.1" r=".88"/>
<circle cx="235.5" cy="37.4" r=".88"/>
<circle cx="256.6" cy="37.4" r=".88"/>
<circle cx="299" cy="162.6" r=".88"/>
</g>
<text font-size="4.6" fill="#00f" x="265.5" y="261.4">Sheet_1</text>
<g font-size="4.2" fill="#00f">
<text x="265.5" y="266.7">Main Transformer-03 Annunciator Matara Gss</text>
<text x="393.4" y="265.4">1.0</text>
<text x="311.8" y="274.9">Tr.O&amp;M-S, CEB</text>
<text x="304.8" y="282.7">2022-02-14</text>
</g>
<g font-size="3.9" fill="#800">
<text x="251.4" y="260.7">TITLE:</text>
<text x="380" y="265.4">REV:</text>
<text x="288.3" y="274.9">Company:</text>
<text x="379.6" y="275.5">Sheet: 1/1</text>
<text x="288.3" y="282.6">Date:</text>
<text x="337.3" y="282.7">Drawn By:</text>
</g>
<g font-size="3.5" fill="#00f">
<text x="359" y="48">P2</text>
<text x="360.7" y="183.8">P1</text>
</g>
<g font-size="3.2" fill="#800">
<text x="42.5" y="6.5">1</text>
<text x="111.7" y="6.5">2</text>
<text x="180.8" y="6.5">3</text>
<text x="249.9" y="6.5">4</text>
<text x="319.1" y="6.5">5</text>
<text x="4.9" y="41.6">A</text>
<text x="406.8" y="41.6">A</text>
<text x="4.9" y="110.8">B</text>
<text x="406.8" y="110.8">B</text>
<text x="4.9" y="179.9">C</text>
<text x="406.8" y="179.9">C</text>
<text x="4.9" y="249.1">D</text>
<text x="406.8" y="249.1">D</text>
<text x="42.5" y="287.3">1</text>
<text x="111.7" y="287.3">2</text>
<text x="180.8" y="287.3">3</text>
<text x="249.9" y="287.3">4</text>
<text x="319.1" y="287.3">5</text>
</g>
<g font-size="3.2" fill="#00f">
<text x="281.3" y="10.9">2/6:K11-K24</text>
<text x="284.9" y="18">2/6:K1-K10</text>
<text x="344.8" y="30">28</text>
<text x="350.3" y="28.2">28</text>
<text x="344.8" y="33.5">27</text>
<text x="350.3" y="35.3">26</text>
<text x="350.3" y="31.8">27</text>
<text x="344.8" y="40.6">25</text>
<text x="344.8" y="37">26</text>
<text x="350.3" y="38.8">25</text>
<text x="344.8" y="47.6">23</text>
<text x="344.8" y="44.1">24</text>
<text x="350.3" y="45.9">23</text>
<text x="350.3" y="42.3">24</text>
<text x="344.8" y="51.2">22</text>
<text x="350.3" y="52.9">21</text>
<text x="350.3" y="49.4">22</text>
<text x="344.8" y="58.2">20</text>
<text x="344.8" y="54.7">21</text>
<text x="350.3" y="60">19</text>
<text x="350.3" y="56.4">20</text>
<text x="344.8" y="65.3">18</text>
<text x="344.8" y="61.7">19</text>
<text x="350.3" y="63.5">18</text>
<text x="344.8" y="68.8">17</text>
<text x="350.3" y="70.6">16</text>
<text x="350.3" y="67">17</text>
<text x="344.8" y="75.8">15</text>
<text x="344.8" y="72.3">16</text>
<text x="350.3" y="77.6">14</text>
<text x="350.3" y="74.1">15</text>
<text x="344.8" y="82.9">13</text>
<text x="344.8" y="79.4">14</text>
<text x="350.3" y="81.1">13</text>
<text x="344.8" y="167.6">12</text>
<text x="344.8" y="164">00</text>
<text x="350.3" y="165.8">12</text>
<text x="350.3" y="162.3">00</text>
<text x="344.8" y="171.1">11</text>
<text x="350.3" y="172.9">10</text>
<text x="350.3" y="169.3">11</text>
<text x="344.8" y="178.2">09</text>
<text x="344.8" y="174.6">10</text>
<text x="350.3" y="179.9">08</text>
<text x="350.3" y="176.4">09</text>
<text x="344.8" y="185.2">07</text>
<text x="344.8" y="181.7">08</text>
<text x="350.3" y="183.4">07</text>
<text x="344.8" y="188.7">06</text>
<text x="350.3" y="190.5">05</text>
<text x="350.3" y="187">06</text>
<text x="344.8" y="195.8">04</text>
<text x="344.8" y="192.3">05</text>
<text x="350.3" y="197.6">03</text>
<text x="350.3" y="194">04</text>
<text x="344.8" y="202.8">02</text>
<text x="344.8" y="199.3">03</text>
<text x="350.3" y="201.1">02</text>
<text x="344.8" y="206.4">01</text>
<text x="346.6" y="209.9">C</text>
<text x="350.3" y="208.1">C</text>
<text x="350.3" y="204.6">01</text>
<text x="346.7" y="213.4">B</text>
<text x="350.3" y="215.2">A</text>
<text x="350.3" y="211.7">B</text>
<text x="346.7" y="217">A</text>
</g>
<g font-size="3.2" fill="#000080">
<text x="350.2" y="22.7">0</text>
<text x="71.9" y="77.4">R16</text>
<text x="156.1" y="78">R22</text>
<text x="168.5" y="78">R23</text>
<text x="180.8" y="78">R24</text>
<text x="193.1" y="78">R25</text>
<text x="205.5" y="78">R26</text>
<text x="217.8" y="78">R27</text>
<text x="83.4" y="107.4">S16</text>
<text x="95.8" y="107.4">S17</text>
<text x="109.9" y="107.4">S18</text>
<text x="122.2" y="107.4">S19</text>
<text x="134.6" y="107.4">S20</text>
<text x="146.9" y="107.4">S21</text>
<text x="161" y="107.4">S22</text>
<text x="173.4" y="107.4">S23</text>
<text x="185.7" y="107.4">S24</text>
<text x="198.1" y="107.4">S25</text>
<text x="210.4" y="107.4">S26</text>
<text x="222.8" y="107.4">S27</text>
<text x="235.1" y="107.4">S28</text>
<text x="249.2" y="107.4">S29</text>
<text x="261.6" y="107.4">S30</text>
<text x="275.7" y="107.4">S31</text>
<text x="288" y="107.4">S32</text>
<text x="102.1" y="147.9">S15</text>
<text x="112.7" y="147.9">S8</text>
<text x="123.3" y="147.9">S9</text>
<text x="133.9" y="147.9">S10</text>
<text x="144.5" y="147.9">S11</text>
<text x="155" y="147.9">S12</text>
<text x="167.4" y="147.9">S13</text>
<text x="181.5" y="147.9">S14</text>
<text x="192.1" y="147.9">S7</text>
<text x="202.7" y="147.9">S6</text>
<text x="213.3" y="147.9">S5</text>
<text x="223.8" y="147.9">S4</text>
<text x="234.4" y="147.9">S3</text>
<text x="246.8" y="147.9">S2</text>
<text x="260.9" y="147.9">S1</text>
<text x="93.3" y="174.3">R1</text>
<text x="103.9" y="174.3">R2</text>
<text x="114.5" y="174.3">R3</text>
<text x="125.1" y="174.3">R4</text>
<text x="135.6" y="174.3">R5</text>
<text x="146.2" y="174.3">R6</text>
<text x="158.6" y="174.3">R7</text>
<text x="170.9" y="174.3">R8</text>
<text x="180.5" y="174.4">R9</text>
<text x="192.1" y="174.3">R10</text>
<text x="202" y="175">R11</text>
<text x="213.1" y="174.4">R12</text>
<text x="221.9" y="174.4">R13</text>
<text x="234.2" y="174.4">R14</text>
<text x="244.8" y="174.4">R15</text>
<text x="381.8" y="199">X5</text>
</g>
<text font-size="3.2" x="346.4" y="24.3">0</text>
<g font-size="2.5" fill="#000080">
<text x="96.1" y="78">R17</text>
<text x="112" y="78">R18</text>
<text x="122.6" y="78">R19</text>
<text x="133.2" y="78">R20</text>
<text x="143.8" y="78">R21</text>
<text x="232" y="78">R28</text>
<text x="244.3" y="78">R29</text>
<text x="261.9" y="78">R30</text>
<text x="276" y="78">R31</text>
<text x="288.4" y="78">R32</text>
</g>
<g font-size="1.8" fill="#00f">
<text x="159.6" y="9.2">184</text>
<text x="217.8" y="9.2">00</text>
<text x="256.6" y="10.9">13</text>
<text x="159.6" y="16.2">188</text>
<text x="228.4" y="12.7">10</text>
<text x="237.2" y="16.2">12</text>
<text x="263.7" y="16.2">22</text>
<text x="159.6" y="19.8">187</text>
<text x="34.4" y="35.6">180</text>
<text x="34.4" y="33.9">183</text>
<text x="34.4" y="40.9">177</text>
<text x="34.4" y="39.2">178</text>
<text x="34.4" y="37.4">179</text>
<text x="34.4" y="46.2">175</text>
<text x="34.4" y="42.7">176</text>
<text x="87.3" y="44.5">13</text>
<text x="97.9" y="44.5">14</text>
<text x="108.5" y="44.5">15</text>
<text x="119.1" y="44.5">16</text>
<text x="129.6" y="44.5">17</text>
<text x="140.2" y="44.5">18</text>
<text x="150.8" y="44.5">19</text>
<text x="161.4" y="44.5">20</text>
<text x="172" y="44.5">21</text>
<text x="182.6" y="44.5">22</text>
<text x="193.1" y="44.5">23</text>
<text x="205.5" y="44.5">24</text>
<text x="214.3" y="44.5">25</text>
<text x="224.9" y="44.5">26</text>
<text x="235.5" y="44.5">27</text>
<text x="246.1" y="44.5">28</text>
<text x="258.4" y="44.5">0</text>
<text x="34.4" y="49.7">174</text>
<text x="94.4" y="222.6">12</text>
<text x="105" y="222.6">11</text>
<text x="117.3" y="222.6">10</text>
<text x="127.9" y="222.6">9</text>
<text x="138.5" y="222.6">8</text>
<text x="149" y="222.6">7</text>
<text x="157.9" y="222.6">6</text>
<text x="170.2" y="222.6">5</text>
<text x="180.8" y="222.6">4</text>
<text x="191.4" y="222.6">3</text>
<text x="202" y="222.6">2</text>
<text x="212.5" y="222.6">1</text>
<text x="217.8" y="233.2">181</text>
<text x="217.8" y="236.7">182</text>
<text x="217.8" y="240.2">164</text>
<text x="217.8" y="243.8">165</text>
<text x="217.8" y="247.3">166</text>
<text x="217.8" y="250.8">167</text>
<text x="217.8" y="254.4">168</text>
<text x="217.8" y="257.9">169</text>
<text x="217.8" y="261.4">170</text>
<text x="217.8" y="264.9">171</text>
<text x="217.8" y="268.5">172</text>
<text x="217.8" y="272">173</text>
</g>
<g font-size="1.8" fill="#000080">
<text x="73.1" y="80.9">22k</text>
<text x="96.8" y="82.3">22k</text>
<text x="112.2" y="82.1">22k</text>
<text x="122.8" y="82.2">22k</text>
<text x="133.2" y="81.5">22k</text>
<text x="143.8" y="81.5">22k</text>
<text x="156.1" y="81.5">22k</text>
<text x="168.5" y="81.5">22k</text>
<text x="180.8" y="81.5">22k</text>
<text x="193.1" y="81.5">22k</text>
<text x="205.5" y="81.5">22k</text>
<text x="217.8" y="81.5">22k</text>
<text x="232" y="81.5">22k</text>
<text x="244.3" y="81.5">22k</text>
<text x="263.7" y="81.5">22k</text>
<text x="276" y="81.5">22k</text>
<text x="290.2" y="81.5">22k</text>
<text x="93.3" y="177.6">22k</text>
<text x="103.9" y="177.6">22k</text>
<text x="114.5" y="177.6">22k</text>
<text x="125.1" y="177.6">22k</text>
<text x="135.6" y="177.6">22k</text>
<text x="146.2" y="177.6">22k</text>
<text x="158.6" y="177.6">22k</text>
<text x="170.9" y="177.6">22k</text>
<text x="180.8" y="177.9">22k</text>
<text x="192.1" y="177.6">22k</text>
<text x="202.2" y="177.4">22k</text>
<text x="213.3" y="177.6">22k</text>
<text x="221.6" y="177.4">22k</text>
<text x="234" y="177.4">22k</text>
<text x="244.3" y="177.9">22k</text>
</g>
<g font-size="1.4" fill="#840000">
<text x="379.3" y="210">10</text>
<text x="379.3" y="208.2">11</text>
<text x="379.3" y="206.5">12</text>
<text x="379.7" y="215.3">7</text>
<text x="379.7" y="213.5">8</text>
<text x="379.7" y="211.8">9</text>
<text x="379.7" y="220.6">4</text>
<text x="379.7" y="218.8">5</text>
<text x="379.7" y="217">6</text>
<text x="379.7" y="225.9">1</text>
<text x="379.7" y="224.1">2</text>
<text x="379.7" y="222.3">3</text>
</g>
</svg>
